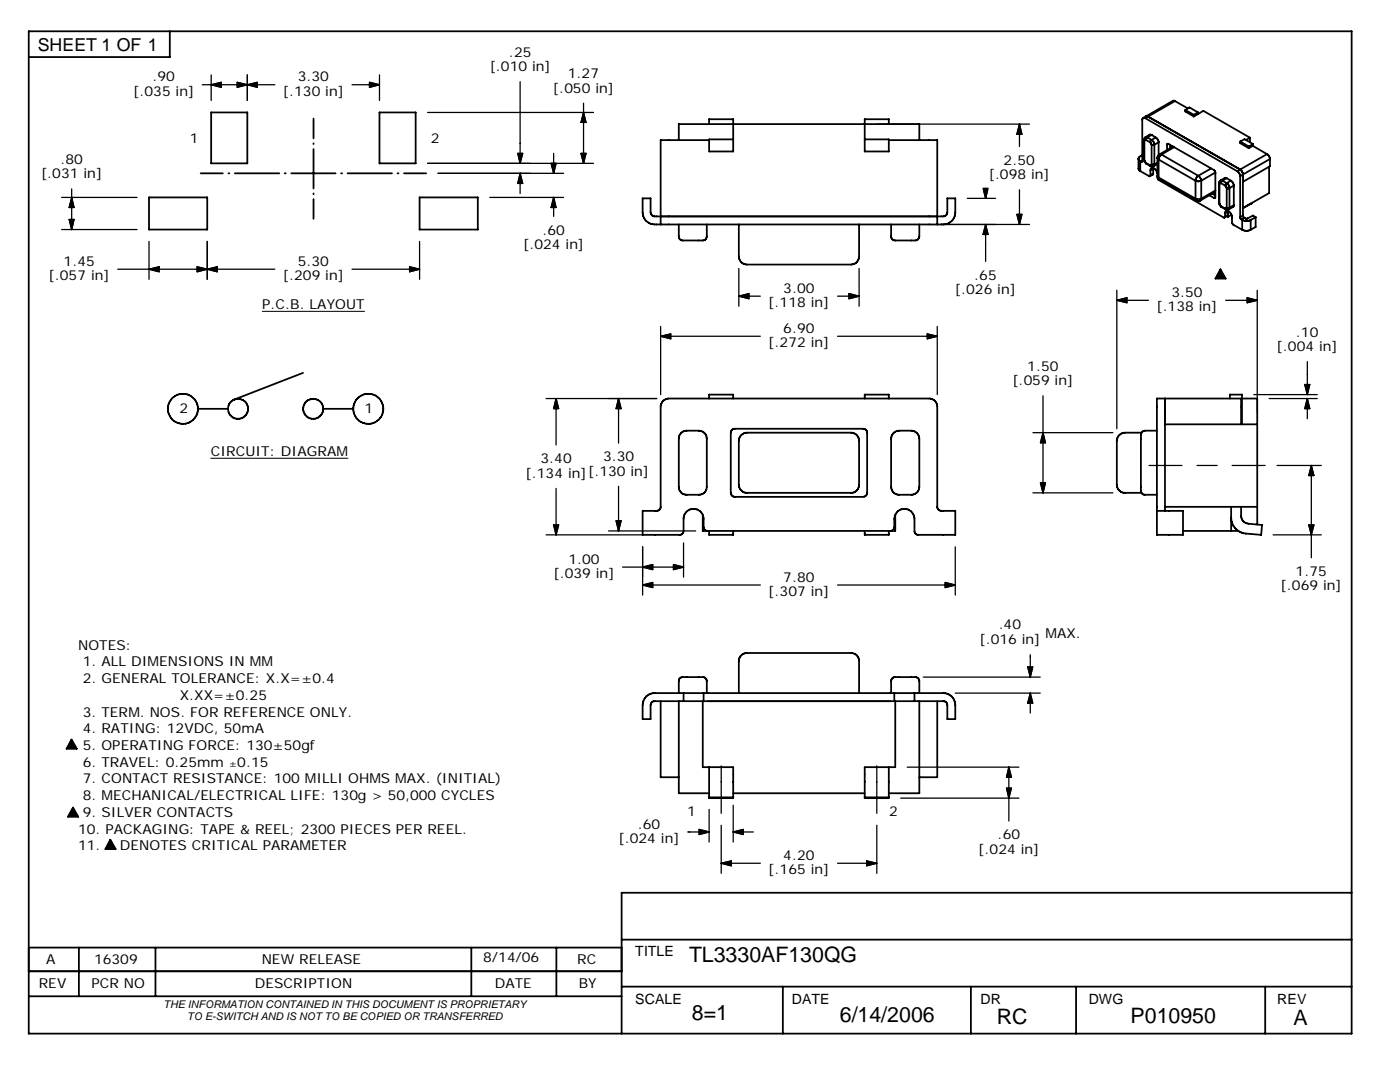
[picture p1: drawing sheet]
<svg xmlns="http://www.w3.org/2000/svg" width="279mm" height="216mm" viewBox="0 0 279 216" stroke-linecap="round" stroke-linejoin="round" font-family="sans-serif">
<g fill="none" stroke="#000" stroke-width=".36">
<path d="M5.7 6.2h264v200h-264zM33.9 6.2v5.2h-28.2M29.7 39.4h11.7v6.4h-11.7zM40 34.6h4.5M42.1 22.4h7.3v10.2h-7.3zM45.6 34.6h.2M46.9 34.6h8.8M56.8 34.6h.2M58.1 34.6h8.9M62.6 23.7v3.9M62.6 28.6v.1M62.6 29.7v7.9"/>
<path d="M62.6 38.6v.2M62.6 39.7v4M68.1 34.6h.2M69.4 34.6h8.8M75.7 22.4h7.3v10.2h-7.3zM79.3 34.6h.2M80.6 34.6h4.4M83.7 39.4h11.7v6.4h-11.7zM135.5 28v-3.2h48v3.2M141.5 28h-9.7v16.8M141.5 24.8v-1h4.8v6.4h-4.8v-2.4h4.8M177.4 28h9.6v16.8"/>
<path d="M177.4 24.8v-1h-4.8v6.4h4.8v-2.4h-4.8M227.2 31.7l.4 .5M227.6 32.2v1.9M227.6 34.1l1.8 1.1 .2-.2M227.6 32.2l.1 .1M228 30.9l-.8 .7v2l.4 .5M228 32.1l-.3 .2M228.1 23.5l-.1 .4v8.3l-.3 .1M228.1 23.5l.5 .1M228.3 31.8l.1 .2M228.3 27.9l.1 .2M228.3 31.8l.1 .5 .4 .4"/>
<path d="M228.3 27.9v3.9M228.4 32l.3 .5M228.4 28.1v3.9M228.6 23.6l18.3 10.6M228.6 27.4h.4M228.6 27.4l-.3 .5M228.7 32.5l.8 .5M228.7 32.5l.1 .2M228.7 27.9h-.2l-.1 .2M228.7 27.9l.8 .5M228.7 23.2l.4 .1 18.4 10.5M228.7 23.2l-.6 .3"/>
<path d="M228.8 32.7l.8 .5M229 27.4l-.3 .5M229 27.4l.8 .5M229.5 33l.1 .2M229.5 28.4l.3 .5M229.6 34v1M229.6 33.2h.6M229.8 27.9l.4 .4 .2 .6M229.8 27.9l-.3 .5M229.8 32.8h.6M229.8 32.8l-.1 .2h-.2M229.8 28.9h.6"/>
<path d="M229.8 28.9v3.9M229.8 26.9l-.3-.1-.9 .6M229.8 26.9l.9 .5M229.8 26.9l-.8 .5M230.1 33.7v1.1l-.6 .4M230.1 34.6l-.5 .4M230.1 33.5l-.4 .1-.1 .4M230.1 33.5l.7 .6 .2 .6M230.1 33.7l-.5 .3M230.2 33.5l-.1 .2M230.4 32.8l-.2 .4M230.4 28.9v3.9"/>
<path d="M230.7 27.4l.5 .8v2.7M230.7 27.4l-.9 .5M231 32.5l-.6 .3M231 32.7l-.8 .5M231 31.5v3.6M231 31.5l.2 .3M231 35.1v.1M231 35.1l.4 .7M231 35.2l.2 .7 13 7.5h.2M231 35.2l.2 .2M231.2 35.4l7.5 4.3 1-.1M231.2 28.4l-.8 .5"/>
<path d="M231.2 31.8v3.6M231.2 35.4l.2 .4M231.2 31.8l7.4 4.3M231.2 30.9l-.2 .6M231.4 30.8h.4M231.4 30.8l-.2 .1M231.4 35.8l7.4 4.2M231.8 30.8l-.4 .5-.2 .5M231.8 30.8l7.3 4.3M232.9 28.9v1M233.2 28.7h-.2l-.1 .2M233.2 28.7l9.1 5.2 .2 .5"/>
<path d="M233.2 28.7l-.3 .2M233.5 28.9v.7M234.1 29.2l-2.7 1.6M234.3 29.4l-2.5 1.4M234.5 20.2l-5.9 3.4M234.5 20.2l-.4-.1-5.4 3.1M234.5 20.2l2.6 1.4M236.6 21.9v.3l1.7 1M236.6 21.9l1.7 1M236.6 21.9l.8-.5 1.7 1M238.3 22.9v.3M238.6 36.1v3.5l.2 .4"/>
<path d="M238.6 36.1l.5 .1 .6-.1M239.1 22.8l1.1-.7 9.2 5.4M239.1 22.8l-.8 .4M239.1 22.4v.4M239.1 22.4l-.8 .5M239.1 35.1l.5 .6 .1 .4M239.1 35.1l-.4 .4-.1 .6M239.7 39.6l-.2 .4M239.7 39.6l2.8-1.6v.3l-3 1.7M239.7 36.1v3.5M241.3 39l1 .5M241.7 33.6l-2.6 1.5"/>
<path d="M241.9 38.7l.6 .3M242.5 34.4h.1M242.5 39.3v.2h-.2M242.5 39.3l-.2 .2M242.5 34.4v4.9M242.5 34.4l-2.8 1.7M243.3 36.6l.1 .1M243.4 36.7v3.9M243.6 36l-.3 .6 .1 4M243.6 36h.4M243.7 36.6l-.2-.1-.1 .2M243.7 36.6l.8 .4"/>
<path d="M244 36l-.3 .6M244 36l.8 .6M244.5 37l.3 .5M244.8 36.6l-.3 .4M244.8 37.5h.6M244.8 37.5v3.9M244.8 36.6l.4 .4 .2 .5M244.8 35.6l-.3-.1-.9 .5M244.8 35.6l.8 .4M244.8 35.6l-.8 .4M245.4 37.5v3.9M245.6 36l.4 .3 .2 .7"/>
<path d="M245.6 36l-.8 .6M246.2 37l-.8 .5M246.2 37v3.9M246.9 34.2l.3 .2 .3 .8M247.5 33.8l.5 .6 .1 .4M247.5 35.2v8.2l.3 .4M247.5 33.8l-.6 .4M247.5 28.2v.4l1.7 1M247.5 28.2l1.7 1M247.5 28.2l.9-.4 1.7 .9M248.1 34.8v8.2M248.1 34.8l-.6 .4"/>
<path d="M249.2 29.6l.8-.5 2.9 1.7M249.2 29.2v.4M249.4 27.5l-.8 .4M249.4 27.5v.9M250.1 28.7v.4M250.1 28.7l-.9 .5M252.9 30.8l.4 .4 .1 .5M252.9 30.8l-5.4 3M253.3 33.3v5.2l-5.2 3 1.7-.9M253.4 31.7l-5.3 3.1M253.4 31.7v1.5l-5.3 3.1M131.8 44.8h-.2a2.64 2.64 0 0 1-3.4-2.4v-2.8h1.6v2.8a1.03 1.03 0 0 0 1.5 .8h56a1.48 1.48 0 0 0 1.7-.6l.1-3h1.5v2.8a2.63 2.63 0 0 1-3.3 2.4h-.3"/>
<path d="M131.8 44.8h55.2M135.5 44.8v2.4a1.01 1.01 0 0 0 1.4 .8h2.9a.93 .93 0 0 0 1.3-.8v-2.4M147.4 44.8v6.4a1.65 1.65 0 0 0 1.7 1.6h20.7a1.58 1.58 0 0 0 1.6-1.6v-6.4M177.8 44.8v2.4a1.03 1.03 0 0 0 1.4 .8h3a.96 .96 0 0 0 1.3-.8v-2.4M238.8 40l.3 .1 .4-.1M243.3 40.5l.1 .4 .4 .4M243.4 40.6l.3 .5M243.6 53.7l1 1.9h-2zM243.7 41.1l.1 .2M243.7 41.1l.8 .5M243.8 41.3l.8 .5M244.5 43.2l-.1 .2"/>
<path d="M244.5 41.6l.1 .2M244.6 41.8h.6M244.8 41.4h.6M244.8 41.4v.2h-.3M244.9 43.1l.2 .2M245 42.9l-.6 .5M245 42.1v.8M245 42.9l-.5 .3M245 42.2l-.5 .4M245.1 42.1l.5 .4 .2 .4 .1 1.7 .2 .3 1.8 .9M245.1 42.1h-.3l-.3 .3v.8M245.1 42.1v1.2"/>
<path d="M245.4 41.4l-.2 .4M245.8 42.8l-.7 .5M246.2 40.9l-.1 .4-.9 .5M246.2 40.9l-.8 .5M247.8 43.8l.1 .1M247.9 43.9l.7 .2 1-.2M247.9 43.9v1.9M248.1 43l.2 .5M248.1 43l-.6 .3M248.3 43.5l-.5 .3M249.6 43.9v1.9M249.8 40.6h.1"/>
<path d="M250.6 43.3v2l-1.4 .7-.6 .1-.7-.3M250.6 43.3l-.6-.3-1.2 .6-.5-.1M250.6 43.3l-1 .6M46.8 79.7l-.6 .3-.4 .6-.3 1M46.8 79.7a2 2 0 0 1 2.6 1.5 2 2 0 0 1-1.7 2.4 2 2 0 0 1-2.2-2M60.5 74.4l-13.7 5.3M141.5 79.5v-.8h4.8v.8M172.6 79.5v-.8h4.8v.8M232.5 79.5v21.6M245.5 79.5v-.8h2.4v6M247.9 79.5h3v25.1M39.5 81.6h6"/>
<path d="M64.5 81.6h6M136 86.3l.8-.3 2.6-.1a1.61 1.61 0 0 1 1.7 1.6v9.6a1.54 1.54 0 0 1-1.7 1.6h-2.3a1.51 1.51 0 0 1-1.6-1.6v-9.6l.2-.8zM146.1 85.8l.6-.2h25.9l.4 .3 .1 .4v12l-.1 .4-.4 .3-.3 .1h-25.6l-.4-.1-.5-.7v-12zM147.8 86.9l.7-.5 .6-.1h20.7a1.58 1.58 0 0 1 1.6 1.6v8.9a1.61 1.61 0 0 1-1.6 1.5h-20.7a1.65 1.65 0 0 1-1.7-1.5v-8.9zM178.2 86.5l1-.5 2.7-.1a1.65 1.65 0 0 1 1.6 1.6v9.6a1.58 1.58 0 0 1-1.6 1.6h-2.4a1.57 1.57 0 0 1-1.7-1.6v-9.6zM227.8 86.3l-.1 .4v11.2l.1 .4M227.8 98.3l.5 .4h2.6M227.8 86.3h-3.3a1.65 1.65 0 0 0-1.6 1.6v8.9a1.61 1.61 0 0 0 1.6 1.5h3.3M230.9 85.9l-2.6 .1-.5 .3M232.5 84.7h18.4M247.7 84.7v-5.2h-16.8v22.4M140.3 102.7v3.2h38.4v-3.2"/>
<path d="M141.2 105.9l-.6-.2-.2-.6a4.7 4.7 0 0 0-.2-2.6 2.01 2.01 0 0 0-2.3-.9 2.01 2.01 0 0 0-1.5 1.9v2.7l-.4 .4-7.8 .1v-4.8h2.9l.5-.2 .2-.4v-20.2a1.65 1.65 0 0 1 1.7-1.6h51.9a1.61 1.61 0 0 1 1.6 1.6l.1 20.2 .4 .5 .4 .1h2.7v4.8l-7.7-.1-.4-.4v-2.7a2.01 2.01 0 0 0-2-1.9 2.01 2.01 0 0 0-2 1.9l-.1 2-.3 .3-.4 .1M141.5 105.9v.8h4.8v-.8M172.6 105.9v.8h4.8v-.8M230.9 101.9h5.2v4.8h-5.2zM232.5 101.1v.8M232.5 101.1h18.4M236.1 105.9h11M245.7 101.1v4.8M247.7 101.1v1.8a1.6 1.6 0 0 0 1.5 1.6l2.7 .3-.2 1.9-3.1-.2a3.2 3.2 0 0 1-2.9-3.2M131.8 139.9v15.2h3.7M135.5 138.3v-2.4a1.02 1.02 0 0 1 1.4-.8h3.1a.85 .85 0 0 1 1.1 .8v2.4M135.5 139.9v18.4h6"/>
<path d="M136.4 138.3h-5.7a2.35 2.35 0 0 0-2.5 2.4v2.8h1.6v-2.8l.2-.4 .3-.3 6.1-.1M136.4 138.3h4M136.4 139.9h3.9M136.4 138.3v1.6M140.3 139.9v13.2h6v6.2h-4.8v-.2M140.3 139.9h38.4M140.4 138.3h38.1M140.4 138.3v1.6M147.4 138.3v-6.4a1.58 1.58 0 0 1 1.7-1.6h20.7a1.54 1.54 0 0 1 1.6 1.6v6.4M177.8 138.3v-2.4a1.04 1.04 0 0 1 1.4-.8h3.2a.88 .88 0 0 1 1.1 .8v2.4M178.5 138.3h4M178.5 138.3v1.6"/>
<path d="M178.7 139.9v13.2h-6.1v6.2h4.8v-6.2M178.7 139.9h3.8M182.5 138.3h5.8a2.35 2.35 0 0 1 2.3 2.4v2.8h-1.5v-2.8l-.1-.4-.4-.3-6.1-.1M182.5 138.3v1.6M183.5 139.9v18.4h-6.1M187 139.9v15.2h-3.5M14.3 147.6l1 1.8h-2zM141.5 153.1v6M141.5 159.1h4.8M146.3 158.3h26.3M172.6 159.1h4.8M14.6 161.1l1 1.9h-2z"/>
<path d="M22 167.6l1.1 1.8h-2.1zM269.7 178.1h-145.6v28.1M5.7 193.8h118.4M5.7 198.8h118.4M5.7 189.1h118.4M15.7 189.1v9.7M31 189.1v9.7M94.1 189.1v9.7M111 189.1v9.7M124.1 187.5h145.6M124.1 196.9h145.6M156.2 196.9v9.3"/>
<path d="M193.8 196.9v9.3M214.8 196.9v9.3M252.5 196.9v9.3"/>
<circle cx="36.5" cy="81.6" r="3"/>
<circle cx="62.5" cy="81.6" r="2"/>
<circle cx="73.5" cy="81.6" r="3"/>
</g>
<path d="M243.6 53.7l1 1.9h-2zM14.3 147.6l1 1.8h-2zM14.6 161.1l1 1.9h-2zM22 167.6l1.1 1.8h-2.1z" fill="#000" stroke="#000" stroke-width=".2"/>
<path d="M52.3 62.1h20.4M42.1 91.4h27.3" fill="none" stroke="#000" stroke-width=".2"/>
<g fill="none" stroke="#000" stroke-width=".25">
<path d="M40.4 16.9h14.4M42.1 16.9l2.1-.5v1zM42.1 14.9v5.1M47.3 16.4l2.1 .5-2.1 .5zM49.4 14.9v5.1M49.4 16.9l2-.5v1zM70.3 16.9h5.4M73.7 16.4l2 .5-2 .5zM75.7 14.9v5.1M103.8 16.3v16.3M12.3 39.4h15M14.3 37.7v8.1"/>
<path d="M14.3 39.4l.5 2h-1zM85.3 32.6h33.1M85.3 22.4h33.1M87.4 34.6h25.1M97.7 39.4h14.8M103.3 30.6h1l-.5 2zM103.8 34.6v4M103.8 34.6l.5 2h-1zM110 32.6l.5 2M110.5 39.4l.5 2h-1zM110.5 30.6v4M110.5 39.4v3.8"/>
<path d="M111 32.6l-.5 2M116 30.6h.9l-.4 2zM116.5 20.6v12M116.5 22.4l.4 2h-.9zM175 24.8h30.4M193 39.6h5.7M196.3 37.9l.4 1.7M196.7 37.9v1.7M197.1 37.9l-.4 1.7M203.5 24.8v4.4M203.5 37.9v6.9M203.5 24.8l.4 2h-1z"/>
<path d="M12.3 45.8h15M13.8 43.8h1l-.5 2zM23.5 53.7h31.3M29.7 53.7l2-.5v1zM29.7 48.2v7.5M39.3 53.2l2.1 .5-2.1 .5zM41.4 48.2v7.5M41.4 53.7l1.9-.5v1zM70.3 53.7h13.4M81.7 53.2l2 .5-2 .5zM83.7 48.2v7.5M147.4 59.1h4.3"/>
<path d="M147.4 59.1l2.1-.5v1zM147.4 53.6v7.5M167.2 59.1h4.2M169.4 58.6l2 .5-2 .5zM171.4 53.6v7.5M187.8 44.8h17.6M196.7 44.8v7.4M196.7 44.8l.5 2h-1zM202.9 42.8h1l-.4 2zM222.9 59.9h6.3M222.9 59.9l2-.5v1zM222.9 57.9v27.7"/>
<path d="M244.6 59.9h6.3M248.9 59.4l2 .5-2 .5zM250.9 57.9v24.4M109 79.5h22.1M111 79.5v9.3M111 79.5l.5 2h-1zM123.4 79.5l.6 2h-1zM123.4 79.5v8.9M131.8 67.1h19.9M131.8 67.1l2.1-.5v1zM131.8 65.1v13.6M167.2 67.1h19.8"/>
<path d="M185.1 66.6l1.9 .5-1.9 .5zM187 65.1v13.6M208.2 79v19.3M250.2 78.7h12.7M253.3 79.5h9.6M260.4 76.7h1l-.5 2zM260.9 79.5l.5 2h-1zM260.9 72.2v6.5M260.9 79.5v4M111 97.5v9.2M123.4 97v8.9M206.1 86.3h16"/>
<path d="M206.1 98.3h16M207.6 96.4h1l-.4 1.9zM208.2 86.3l.4 2h-1zM229.3 92.9h6.6M238.9 92.9h4M245.9 92.9h6.6M254.9 92.9h8.8M261.7 92.9v18.4M261.7 92.9l.5 2h-1zM109 106.7h19.3M110.5 104.8h1l-.5 1.9zM121.5 105.9h17.3"/>
<path d="M123 103.9h1l-.6 2zM124.2 113.2h12.2M128.2 116.7h23.5M128.2 116.7l2.1-.5v1zM128.2 113.2l2.1-.6v1.1zM128.2 109.1v9.6M134.4 112.6l2 .6-2 .5zM136.4 108.3v6.9M167.2 116.7h23.4M188.6 116.2l2 .5-2 .5zM190.6 109.1v9.6M254.1 106.7h9.6"/>
<path d="M261.2 104.8h1l-.5 1.9zM184.3 135.1h23.3M190.6 138.3h17M205.1 133.1h1l-.5 2zM205.6 130.6v4.5M205.6 138.3v4M205.6 138.3l.5 2h-1zM143.9 152.8v9.5M175 152.8v9.5M179.7 159.3h23.6M181.1 153.1h22.2M200.9 157.3h.9l-.5 2z"/>
<path d="M201.3 153.1v10.7M201.3 153.1l.5 2h-.9zM137.2 166h4.3M139.5 165.5l2 .5-2 .5zM141.5 161.5v6.5M143.9 164.7v9.6M143.9 172.3h7.8M143.9 172.3l2-.5v1zM146.3 166h4M146.3 166l2-.5v1zM146.3 160.7v7.3M167.2 172.3h7.8"/>
<path d="M173 171.8l2 .5-2 .5zM175 164.7v9.6"/>
</g>
<g fill="#000" stroke="#000" stroke-width=".25">
<path d="M42.1 16.9l2.1-.5v1zM47.3 16.4l2.1 .5-2.1 .5zM49.4 16.9l2-.5v1zM73.7 16.4l2 .5-2 .5zM103.3 30.6h1l-.5 2zM103.8 34.6l.5 2h-1zM110 32.6h1l-.5 2zM116 30.6h.9l-.4 2zM116.5 22.4l.4 2h-.9zM196.2 37.6h1l-.5 2zM203.5 24.8l.4 2h-1zM13.8 43.8h1l-.5 2z"/>
<path d="M14.3 39.4l.5 2h-1zM29.7 53.7l2-.5v1zM39.3 53.2l2.1 .5-2.1 .5zM41.4 53.7l1.9-.5v1zM81.7 53.2l2 .5-2 .5zM110.5 39.4l.5 2h-1zM147.4 59.1l2.1-.5v1zM169.4 58.6l2 .5-2 .5zM196.7 44.8l.5 2h-1zM202.9 42.8h1l-.4 2zM222.9 59.9l2-.5v1zM131.8 67.1l2.1-.5v1z"/>
<path d="M185.1 66.6l1.9 .5-1.9 .5zM248.9 59.4l2 .5-2 .5zM260.4 76.7h1l-.5 2zM111 79.5l.5 2h-1zM123.4 79.5l.6 2h-1zM207.6 96.4h1l-.4 1.9zM208.2 86.3l.4 2h-1zM260.9 79.5l.5 2h-1zM261.7 92.9l.5 2h-1zM110.5 104.8h1l-.5 1.9zM123 103.9h1l-.6 2zM128.2 116.7l2.1-.5v1z"/>
<path d="M128.2 113.2l2.1-.6v1.1zM134.4 112.6l2 .6-2 .5zM188.6 116.2l2 .5-2 .5zM261.2 104.8h1l-.5 1.9zM205.1 133.1h1l-.5 2zM200.9 157.3h.9l-.5 2zM201.3 153.1l.5 2h-.9zM205.6 138.3l.5 2h-1zM139.5 165.5l2 .5-2 .5zM143.9 172.3l2-.5v1zM146.3 166l2-.5v1zM173 171.8l2 .5-2 .5z"/>
</g>
<g font-size="4.3">
<text x="137.5" y="191.9">TL3330AF130QG</text>
<text x="138.1" y="203.5">8=1</text>
<text x="167.6" y="203.9">6/14/2006</text>
<text x="198.9" y="204.3">RC</text>
<text x="225.6" y="204.1">P010950</text>
<text x="258.2" y="204.5">A</text>
</g>
<text font-size="3.5" x="7.5" y="10.2">SHEET 1 OF 1</text>
<g font-size="2.8">
<text x="126.8" y="190.7">TITLE</text>
<text x="126.8" y="200.3">SCALE</text>
<text x="158" y="200.3">DATE</text>
<text x="195.7" y="200.3">DR</text>
<text x="217.3" y="200.3">DWG</text>
<text x="254.9" y="200.3">REV</text>
</g>
<g font-size="2.7">
<text x="101.6" y="11.3">.25</text>
<text x="30.4" y="16.3">.90</text>
<text x="59.4" y="16.3">3.30</text>
<text x="97.7" y="14.2">[.010 in]</text>
<text x="113.3" y="15.6">1.27</text>
<text x="26.6" y="19.1">[.035 in]</text>
<text x="56.5" y="19.1">[.130 in]</text>
<text x="110.4" y="18.5">[.050 in]</text>
<text x="37.9" y="28.6">1</text>
<text x="86" y="28.6">2</text>
<text x="8.2" y="35.6">[.031 in]</text>
<text x="12.1" y="32.7">.80</text>
<text x="197.3" y="35.8">[.098 in]</text>
<text x="200.3" y="32.9">2.50</text>
<text x="108.2" y="46.8">.60</text>
<text x="12.7" y="53">1.45</text>
<text x="59.4" y="53.1">5.30</text>
<text x="104.4" y="49.7">[.024 in]</text>
<text x="9.7" y="55.9">[.057 in]</text>
<text x="56.5" y="56">[.209 in]</text>
<text x="156.3" y="58.4">3.00</text>
<text x="190.6" y="58.7">[.026 in]</text>
<text x="194.4" y="55.8">.65</text>
<text x="233.8" y="59.2">3.50</text>
<text x="52.3" y="61.7">P.C.B. LAYOUT</text>
<text x="153.3" y="61.3">[.118 in]</text>
<text x="230.8" y="62.1">[.138 in]</text>
<text x="153.3" y="69.3">[.272 in]</text>
<text x="156.3" y="66.4">6.90</text>
<text x="254.8" y="70.1">[.004 in]</text>
<text x="258.6" y="67.2">.10</text>
<text x="202" y="76.8">[.059 in]</text>
<text x="205" y="74">1.50</text>
<text x="35.8" y="82.5">2</text>
<text x="72.7" y="82.5">1</text>
<text x="42.1" y="91">CIRCUIT: DIAGRAM</text>
<text x="104.9" y="95.4">[.134 in][.130 in]</text>
<text x="107.9" y="92.5">3.40</text>
<text x="120.4" y="92.1">3.30</text>
<text x="113.4" y="112.5">1.00</text>
<text x="110.5" y="115.3">[.039 in]</text>
<text x="153.3" y="118.9">[.307 in]</text>
<text x="156.3" y="116.1">7.80</text>
<text x="255.6" y="117.8">[.069 in]</text>
<text x="258.6" y="114.9">1.75</text>
<text x="199.3" y="125.6">.40</text>
<text x="15.6" y="129.7">NOTES:</text>
<text x="195.5" y="128.5">[.016 in]</text>
<text x="208.6" y="127.3">MAX.</text>
<text x="16.5" y="133">1. ALL DIMENSIONS IN MM</text>
<text x="16.5" y="136.3">2. GENERAL TOLERANCE: X.X=±0.4</text>
<text x="16.5" y="143">3. TERM. NOS. FOR REFERENCE ONLY.</text>
<text x="35.9" y="139.7">X.XX=±0.25</text>
<text x="16.5" y="146.3">4. RATING: 12VDC, 50mA</text>
<text x="16.5" y="149.6">5. OPERATING FORCE: 130±50gf</text>
<text x="16.5" y="153">6. TRAVEL: 0.25mm</text>
<text x="47.3" y="153">0.15</text>
<text x="16.5" y="156.3">7. CONTACT RESISTANCE: 100 MILLI OHMS MAX. (INITIAL)</text>
<text x="16.5" y="159.7">8. MECHANICAL/ELECTRICAL LIFE: 130g &gt; 50,000 CYCLES</text>
<text x="15.6" y="166.3">10. PACKAGING: TAPE &amp; REEL; 2300 PIECES PER REEL.</text>
<text x="16.5" y="163">9. SILVER CONTACTS</text>
<text x="127.3" y="165.3">.60</text>
<text x="137.1" y="162.8">1</text>
<text x="177.4" y="162.8">2</text>
<text x="199.1" y="167.5">.60</text>
<text x="15.6" y="169.7">11.</text>
<text x="23.9" y="169.7">DENOTES CRITICAL PARAMETER</text>
<text x="123.4" y="168.2">[.024 in]</text>
<text x="156.3" y="171.6">4.20</text>
<text x="195.2" y="170.3">[.024 in]</text>
<text x="153.3" y="174.5">[.165 in]</text>
<text x="7.7" y="197.2">REV</text>
<text x="9.2" y="192.4">A</text>
<text x="18.3" y="197.2">PCR NO</text>
<text x="18.8" y="192.4">16309</text>
<text x="50.9" y="197.2">DESCRIPTION</text>
<text x="52.2" y="192.4">NEW RELEASE</text>
<text x="96.4" y="192">8/14/06</text>
<text x="98.8" y="197.2">DATE</text>
<text x="115.2" y="192.4">RC</text>
<text x="115.5" y="197.2">BY</text>
</g>
<g font-size="2.1">
<text x="32.6" y="201.2">THE INFORMATION CONTAINED IN THIS DOCUMENT IS PROPRIETARY</text>
<text x="37.4" y="203.6">TO E-SWITCH AND IS NOT TO BE COPIED OR TRANSFERRED</text>
</g>
<text font-size="2" x="45.7" y="153">±</text>
</svg>
